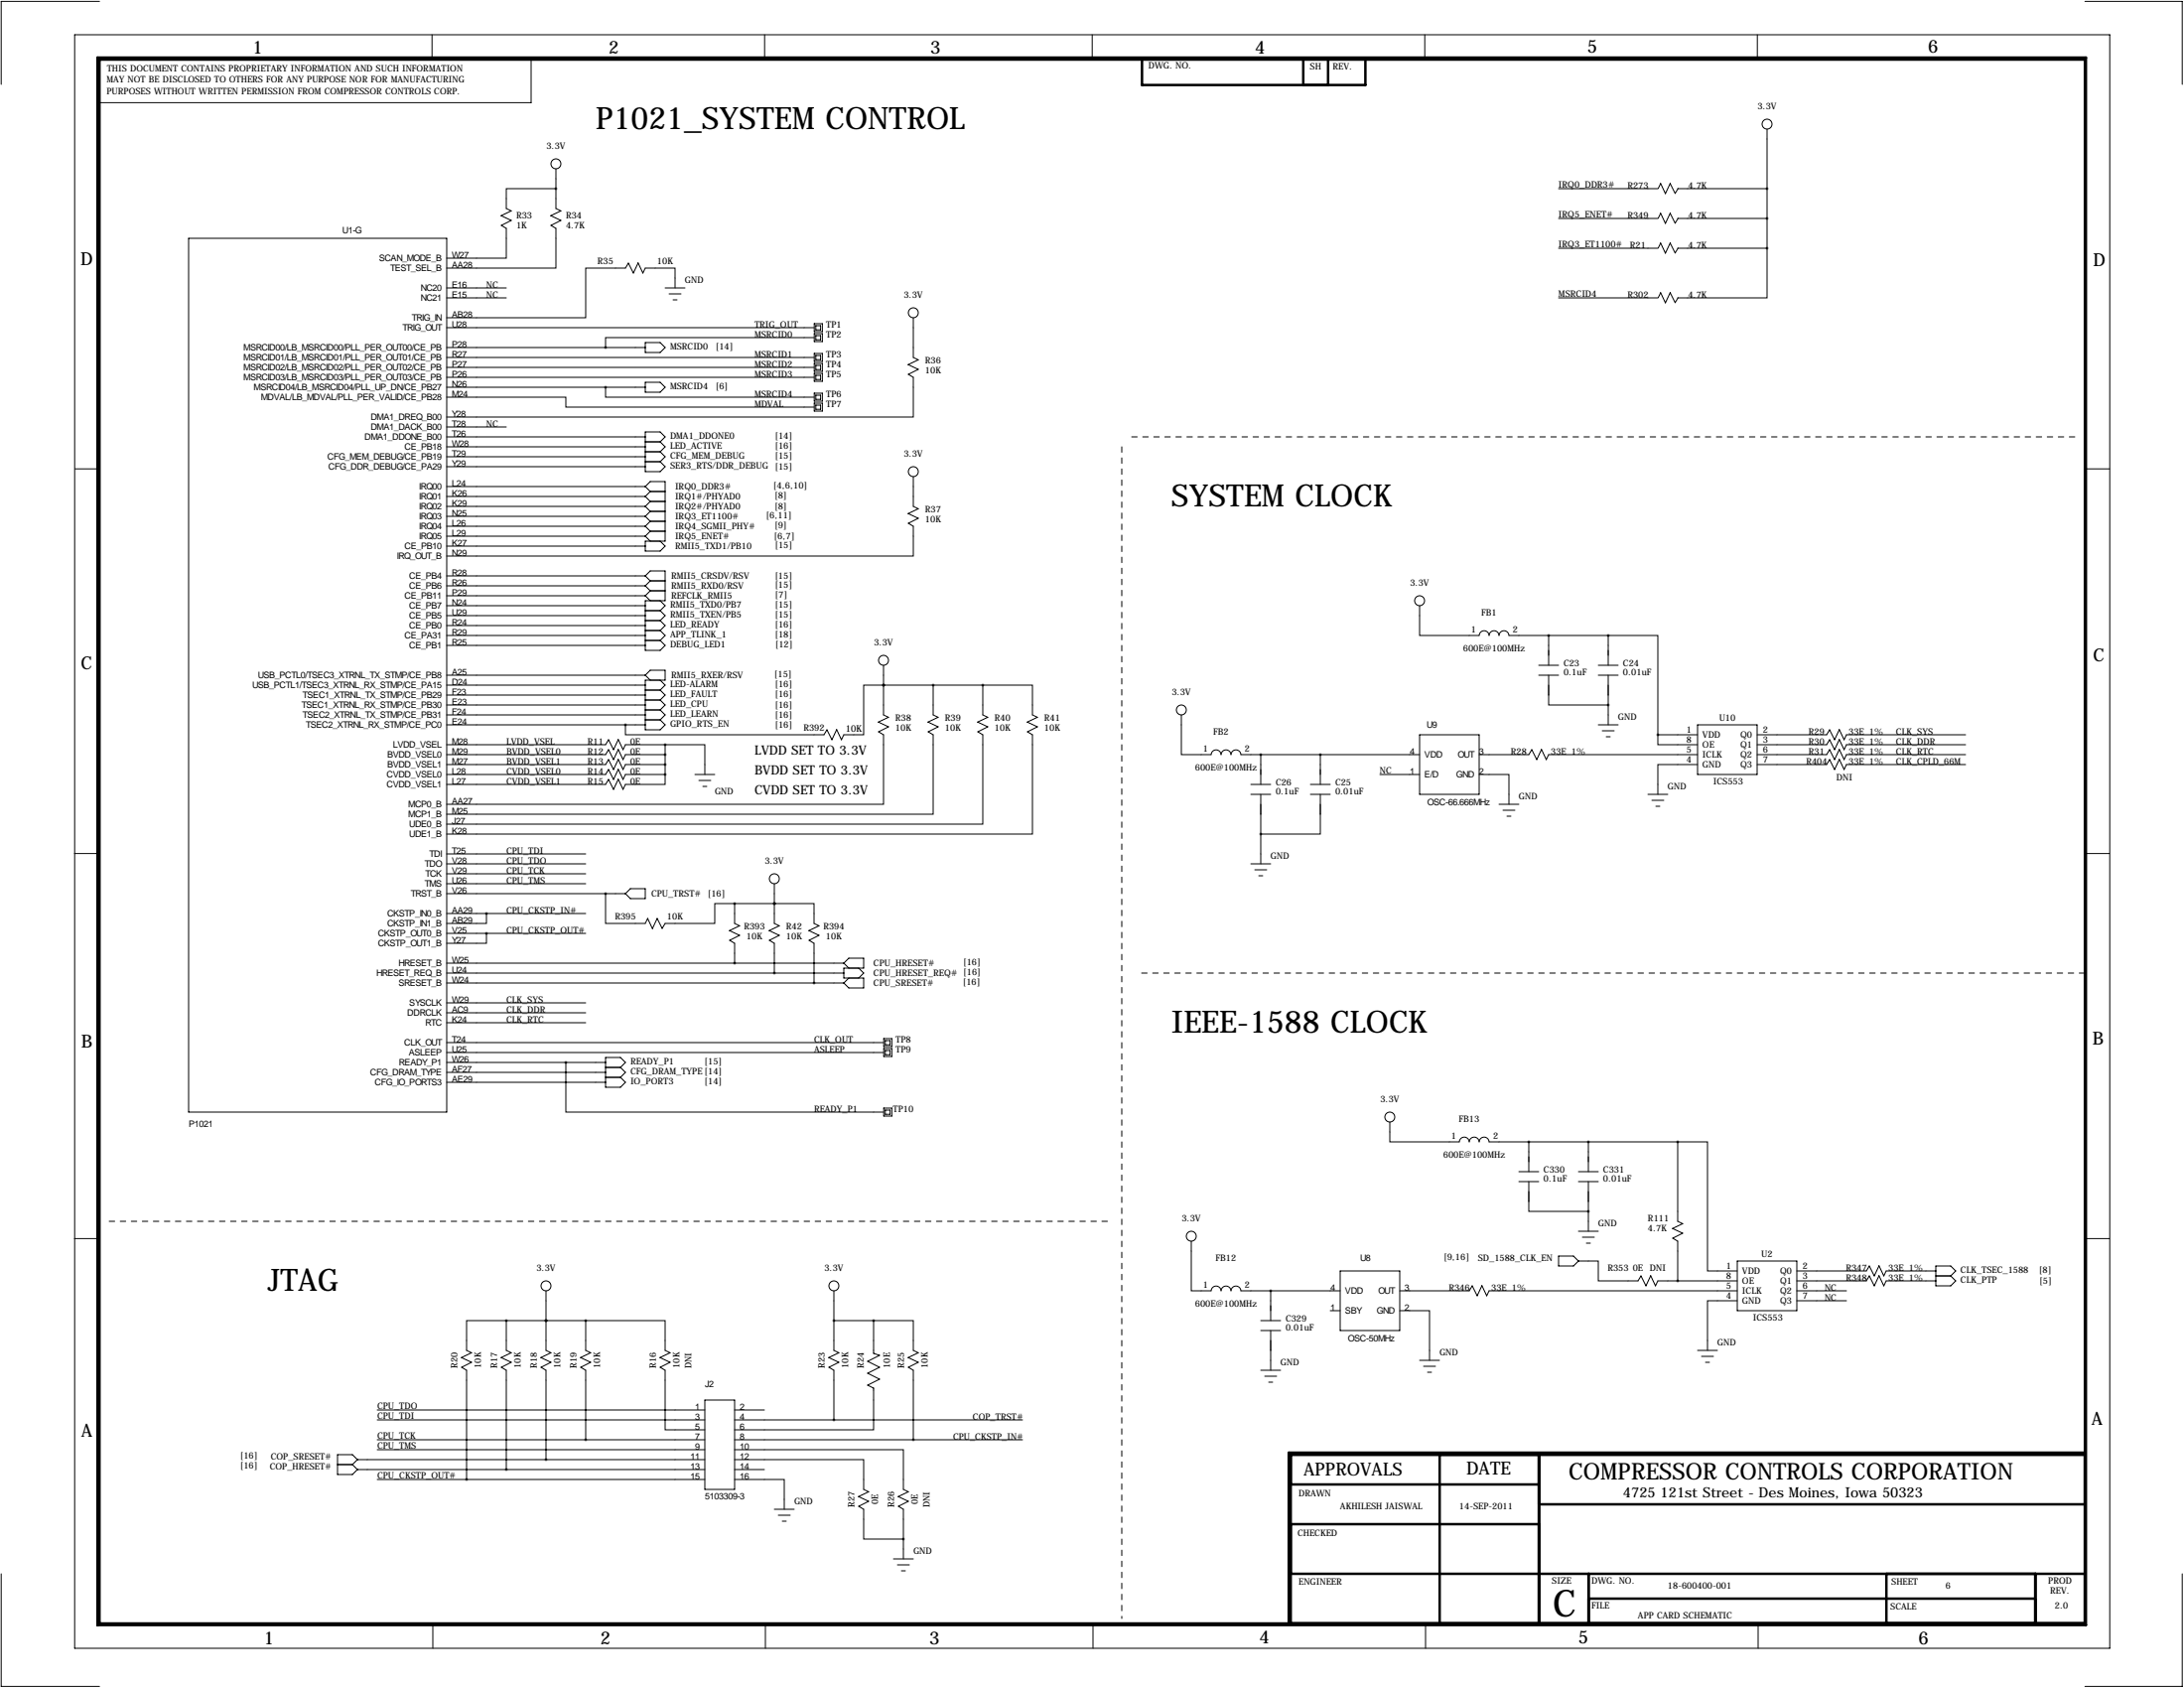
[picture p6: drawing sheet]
<svg xmlns="http://www.w3.org/2000/svg" width="559mm" height="432mm" viewBox="0 0 559 432" stroke-linecap="round" stroke-linejoin="round" font-family="sans-serif">
<g fill="none" stroke="#000" stroke-width=".25">
<path d="M19.1 8.9h520.7v412.7h-520.7zM25.5 .4h-25.2v21.2M110.5 8.9v6.3M143.1 15.2h-7.2v11.1h-110.9M195.6 8.9v6.3M279.5 8.9v6.3M364.5 8.9v6.3M449.6 8.9v6.3M533.5 .4h24.8v21.2M452.1 33v30.5M142.2 48.3h-12.7v5l1.3 .6-2.6 1.3 2.6 1.2-2.5 1.3 1.2 .7v7.6h-15.2M142.2 43.2v10.1l1.3 .6-2.6 1.3 2.6 1.2-2.5 1.3 1.2 .7v10.2h-27.9"/>
<path d="M398.8 55.9h25.4M398.8 48.3h25.4M424.3 55.8l.6-1.2 1.2 2.5 1.2-2.5 1.3 2.5 .8-1.3M424.3 48.2l.6-1.3 1.2 2.6 1.2-2.6 1.3 2.6 .8-1.3M429.3 55.9h22.8M429.3 48.3h22.8M48.3 61h66v223.5h-66zM114.3 73.7h15.2M114.3 76.2h15.2M170.2 73.7h5.1M171.2 75.2h3M172.2 76.7h1"/>
<path d="M172.7 73.7v-5.1h-7.6l-.6 1.2-1.2-2.5-1.2 2.5-1.3-2.5-.8 1.3h-10.1v12.7h-35.6M398.8 76.2h25.4M398.8 63.5h25.4M424.3 76.1l.6-1.2 1.2 2.6 1.2-2.6 1.3 2.5 .8-1.3M424.3 63.4l.6-1.2 1.2 2.6 1.2-2.6 1.3 2.5 .8-1.3M429.3 63.5h22.8M452.1 63.5v12.7h-22.8M114.3 83.8h94M114.3 88.9h50.8M114.3 91.4h94M114.3 94h94M114.3 96.5h94"/>
<path d="M114.3 99.1h50.8M154.9 99.1v2.5h53.4M165.1 87.6h3.8l1.3 1.3-1.3 1.3h-3.8zM165.1 97.8h3.8l1.3 1.3-1.3 1.2h-3.8zM208.3 86.4h-53.4v2.5M208.3 82.8v2h2.1v-2h-2.1M208.3 85.3v2.1h2.1v-2.1h-2.1M208.3 90.4v2.1h2.1v-2.1h-2.1M208.3 92.9v2.1h2.1v-2h-2.1M208.3 95.5v2h2.1v-2h-2.1M208.7 83.3v1.1h1.3v-1.1h-1.3M208.7 85.8v1.1h1.3v-1h-1.3"/>
<path d="M208.7 90.9v1.1h1.3v-1.1h-1.3M208.7 93.4v1.1h1.3v-1h-1.3M208.7 96v1.1h1.3v-1.1h-1.3M233.7 81.3v10.1l1.2 .6-2.5 1.3 2.5 1.2-2.5 1.3 1.3 .7v10.2h-119.4M19.2 119.9h6.4M114.3 101.6h30.5v2.5h63.5M114.3 114.3h50.8M114.3 109.2h15.2M114.3 116.8h50.8M114.3 111.8h50.8M114.3 119.4h50.8M165.1 115.6h3.8"/>
<path d="M165.1 118.1h3.8M165.1 113h3.8M168.9 113l1.3-1.2-1.3-1.3h-3.8v10.1h3.8l1.3-1.2-1.3-1.3M168.9 115.6l1.3 1.2-1.3 1.3M168.9 113l1.3 1.3-1.3 1.3M208.3 100.5v2.1h2.1v-2h-2.1M208.3 103.1v2.1h2.1v-2.1h-2.1M208.7 101v1.2h1.3v-1.1h-1.3M208.7 103.6v1.1h1.3v-1.1h-1.3M533.4 119.9h6.4M114.3 124.5h50.8M114.3 127h50.8"/>
<path d="M114.3 129.5h50.8M114.3 132.1h50.8M114.3 134.6h50.8M114.3 137.2h50.8M114.3 139.7h50.8M165.1 124.5l1.3-1.3h3.8v15.2h-5.1v2.6h3.8l1.3-1.3-1.3-1.3M165.1 134.6l1.3 1.3M165.1 124.5l1.3 1.2M165.1 127l1.3 1.3M165.1 129.5l1.3 1.3M165.1 132.1l1.3 1.2M165.1 137.2l1.3 1.2"/>
<path d="M166.4 125.7h3.8M166.4 128.3h3.8M166.4 125.7l-1.3 1.3M166.4 130.8h3.8M166.4 128.3l-1.3 1.2M166.4 133.3h3.8M166.4 130.8l-1.3 1.3M166.4 135.9h3.8M166.4 133.3l-1.3 1.3M166.4 135.9l-1.3 1.3M233.7 121.9v7.6l1.2 .6-2.5 1.3 2.5 1.2-2.5 1.3 1.3 .7v7.6h-119.4M114.3 147.3h50.8"/>
<path d="M114.3 149.9h50.8M114.3 152.4h50.8M114.3 154.9h50.8M114.3 157.5h50.8M165.1 147.3l1.3-1.3h3.8v7.7h-5.1v12.7h3.8l1.3-1.3-1.3-1.3M165.1 147.3l1.3 1.3M165.1 149.9l1.3 1.2M165.1 152.4l1.3 1.3M165.1 156.2h3.8M165.1 158.8h3.8M166.4 148.6h3.8M166.4 151.1h3.8"/>
<path d="M166.4 148.6l-1.3 1.3M166.4 151.1l-1.3 1.3M168.9 153.7l1.3 1.2-1.3 1.3M168.9 156.2l1.3 1.3-1.3 1.3M168.9 158.8l1.3 1.2-1.3 1.3M363.2 154.9v7.7l15.3-.1a1.27 1.27 0 0 1 1.2-1.2 1.27 1.27 0 0 1 1.3 1.3 1.27 1.27 0 0 1 1.3-1.3 1.27 1.27 0 0 1 1.2 1.3 1.27 1.27 0 0 1 1.3-1.3 1.27 1.27 0 0 1 1.3 1.3h25.4M114.3 160h50.8M114.3 162.6h50.8M114.3 165.1h50.8M114.3 172.7h50.8M114.3 175.3h50.8M114.3 177.8h50.8"/>
<path d="M165.1 172.7l1.3-1.3h3.8v2.6h-5.1v12.7h3.8l1.3-1.3-1.3-1.3M165.1 172.7l1.3 1.3M165.1 161.3h3.8M165.1 163.8h3.8M165.1 176.5h3.8M165.1 179.1h3.8M168.9 176.5l1.3 1.3-1.3 1.3M168.9 161.3l1.3 1.3-1.3 1.2M168.9 174l1.3 1.3-1.3 1.2M168.9 179.1l1.3 1.2-1.3 1.3M226.1 170.2v12.7l1.2 .6-2.6 1.2 2.6 1.2-2.5 1.3 1.3 .8v17.7h-111.8M226.1 175.3h.1"/>
<path d="M226.1 175.3h-5.1v12.7h-5.1l-.6 1.2-1.2-2.6-1.2 2.6-1.3-2.5-.8 1.3h-50.8v-2.6M226.1 175.3h25.4M238.8 175.3v7.6l1.2 .6-2.6 1.2 2.6 1.2-2.5 1.3 1.3 .8v20.3h-124.5M251.5 175.3v7.6l1.2 .6-2.6 1.2 2.6 1.2-2.5 1.3 1.3 .8v22.8h-137.2M251.5 175.3h12.7v7.6l1.2 .6-2.6 1.2 2.6 1.2-2.5 1.3 1.3 .8v25.4h-149.9M393.7 172.7h5.1M393.7 170.2h5.1M396.2 172.7v7.6h15.3M396.2 162.6v7.6M408.9 172.7h5.1M408.9 170.2h5.1M411.5 162.6h12.7v25.4"/>
<path d="M411.5 162.6v7.6M411.5 172.7v12.7M114.3 190.5h40.6l.8-1.3 1.3 2.6 1.2-2.6 1.2 2.6 .6-1.3h10.2M114.3 193h40.6l.8-1.2 1.3 2.5 1.2-2.6 1.2 2.6 .6-1.3h10.2M114.3 195.6h40.6l.8-1.3 1.3 2.5 1.2-2.5 1.2 2.5 .6-1.2h10.2M114.3 198.1h40.6l.8-1.3 1.3 2.6 1.2-2.6 1.2 2.6 .6-1.3h10.2M114.3 180.3h50.8M114.3 182.9h50.8M114.3 185.4h50.8M165.1 181.6h3.8M165.1 184.1h3.8M168.9 181.6l1.3 1.3-1.3 1.2"/>
<path d="M170.2 198.1v2.6h-10.2l-.6 1.2-1.2-2.6-1.2 2.6-1.3-2.5-.8 1.3h-40.6M170.2 190.5h10.1v7.6M170.2 190.5v7.6M177.8 198.1h5.1M178.8 199.6h3.1M302.3 182.9v10.1h7.6a1.27 1.27 0 0 1 1.3-1.2 1.27 1.27 0 0 1 1.2 1.2 1.27 1.27 0 0 1 1.3-1.2 1.27 1.27 0 0 1 1.3 1.2 1.27 1.27 0 0 1 1.2-1.2 1.27 1.27 0 0 1 1.3 1.2h45.7M322.6 193v7.7M337.8 193v7.7M353.1 198.1h10.1M363.2 188h15.3v15.2h-15.3zM378.5 198.1h7.6v7.6M378.5 193h12.7l.7-1.2 1.3 2.5 1.2-2.6 1.2 2.6 .6-1.3h38.1"/>
<path d="M408.9 185.4h5.1M410 186.9h3M411 188.5h1M424.2 188v2.5h10.1M424.2 188h10.1M434.3 195.6h-10.1v7.6M434.3 185.4h15.3v12.7h-15.3zM449.6 190.5h17.8l.7-1.3 1.3 2.6 1.2-2.6 1.2 2.6 .6-1.3h30.5M449.6 193h17.8l.7-1.2 1.3 2.5 1.2-2.6 1.2 2.6 .6-1.3h30.5M449.6 195.6h17.8l.7-1.3 1.3 2.5 1.2-2.5 1.2 2.5 .6-1.2h30.5M449.6 188h17.8l.7-1.3 1.3 2.5 1.2-2.6 1.2 2.6 .6-1.2h30.5M19 218.3h6.5"/>
<path d="M114.3 218.4h35.6M179.8 201.2h1M320 200.7h5.1M320 203.2h5.1M322.6 203.2v17.8M335.3 200.7h5.1M335.3 203.2h5.1M337.8 203.2v10.2h-15.2M383.5 205.7h5.1M384.6 207.3h3M385.6 208.8h1M421.6 203.2h5.1"/>
<path d="M422.7 204.7h3M423.7 206.2h1M533.3 218.3h6.4M114.3 233.7h35.6M114.3 238.8h35.6M114.3 223.5h35.6M114.3 221h35.6M114.3 226.1h35.6M114.3 228.6h45.7M124.5 233.7v2.5h-10.2M124.5 238.8v2.5h-10.2M154.9 228.6v7.6h10.2l.6-1.3 1.2 2.6 1.2-2.6 1.3 2.6 .8-1.3h12.7v-5.1h5.1"/>
<path d="M160 228.6l1.3-1.3h3.8v2.6h-3.8zM188 231.1v5.1l1.2 .6-2.6 1.2 2.6 1.3-2.5 1.2 1.3 .8v5.1M188 231.1h10.1M198.1 231.1h.1M198.1 231.1h10.2v5.1l1.2 .6-2.5 1.2 2.5 1.3-2.5 1.2 1.3 .8v10.2M198.1 226.1v10.1l1.3 .6-2.6 1.2 2.6 1.3-2.6 1.2 1.3 .8v7.6M320 221h5.1M321.1 222.5h3M322.1 224h1M114.3 246.4h101.6M114.3 248.9h101.6M114.3 251.5h101.6"/>
<path d="M114.3 259.1h35.6M114.3 256.5h35.6M215.9 246.4l1.3-1.3h3.8v2.5h-5.1v2.6h5.1v2.5h-3.8l-1.3-1.2M215.9 246.4l1.3 1.2M217.2 250.2l-1.3 1.3M219.7 247.6l1.3 1.3-1.3 1.3M114.3 271.8h40.6M114.3 266.7h111.8M114.3 261.6h35.6M114.3 269.2h111.8M114.3 276.9h40.6M114.3 274.3h40.6"/>
<path d="M144.8 271.8v12.7h81.3M154.9 273h3.8M154.9 275.6h3.8M158.7 273l1.3-1.2-1.3-1.3h-3.8v7.6h3.8l1.3-1.2-1.3-1.3M158.7 273l1.3 1.3-1.3 1.3M226.1 265.6v2.1h2.1v-2h-2.1M226.1 268.2v2.1h2.1v-2.1h-2.1M226.5 266.1v1.2h1.2v-1.1h-1.2M226.5 268.7v1.1h1.2v-1.1h-1.2M226.1 283.4v2.1h2.1v-2h-2.1M226.5 283.9v1.1h1.2v-1h-1.2M355.6 287v5.1h17.8a1.27 1.27 0 0 1 1.3-1.2 1.27 1.27 0 0 1 1.2 1.2 1.27 1.27 0 0 1 1.3-1.2 1.27 1.27 0 0 1 1.3 1.2 1.27 1.27 0 0 1 1.2-1.2 1.27 1.27 0 0 1 1.3 1.2h48.3"/>
<path d="M388.6 299.7h5.1M391.2 292.1v7.6M403.9 299.7h5M406.4 292.1v7.6M429.3 292.1h7.6v33h7.6M429.3 292.1v20.3l1.2 .6-2.6 1.2 2.6 1.3-2.5 1.2 1.3 .8v10.2M19 316.8h6.5M304.8 317.5v12.7h5.1a1.27 1.27 0 0 1 1.3-1.2 1.27 1.27 0 0 1 1.2 1.2 1.27 1.27 0 0 1 1.3-1.2 1.27 1.27 0 0 1 1.3 1.2 1.27 1.27 0 0 1 1.2-1.2 1.27 1.27 0 0 1 1.3 1.2h25.4M388.6 302.3h5.1M391.2 302.3v7.6h15.2M403.9 302.3h5M403.9 315h5"/>
<path d="M404.9 316.5h3M405.9 318h1M406.4 302.3v12.7M533.3 316.8h6.4M129.5 337.8h-10.1v7.6l1.2 .6-2.5 1.3 2.5 1.2-2.5 1.3 1.3 .7v28M129.5 337.8v7.6l1.3 .6-2.6 1.3 2.6 1.2-2.5 1.3 1.2 .7v25.4M129.5 337.8h20.4M139.7 337.8h.1M139.7 330.2v15.2l1.3 .6-2.6 1.3 2.6 1.2-2.6 1.3 1.3 .7v22.9M149.9 337.8h20.3v7.6l1.2 .6-2.5 1.3 2.5 1.2-2.5 1.3 1.3 .7v15.3h10.1M149.9 337.8v7.6l1.2 .6-2.6 1.3 2.6 1.2-2.5 1.3 1.3 .7v17.8M213.4 330.2v15.2l1.2 .6-2.6 1.3 2.6 1.2-2.5 1.3 1.3 .7v12.7"/>
<path d="M213.4 337.8h10.1M223.5 337.8v8.4l1.5 .5-3 1.5 3 1.6-3 1.5 3 1.5-3 1.5 1.5 .8v10.7h-35.5M223.5 337.8h10.2v7.6l1.2 .6-2.5 1.3 2.5 1.2-2.5 1.3 1.3 .7v17.8M322.6 337.8h5.1M325.1 330.2v7.6M340.4 335.3h2.5M342.9 325.1h15.2v15.3h-15.2zM358.1 335.3h7.7v12.7M358.1 330.2h17.8l.8-1.3 1.3 2.6 1.2-2.6 1.2 2.6 .6-1.3h63.5M398.8 321.3h3.8l1.3 1.3-1.3 1.2h-3.8zM403.9 322.6h5v5.1h10.2l.8-1.3 1.2 2.5 1.3-2.6 1.2 2.6 .6-1.2h20.3M444.5 332.7h-7.6v12.7"/>
<path d="M444.5 322.6h15.2v12.7h-15.2zM459.7 325.1h17.8l.8-1.3 1.3 2.6 1.2-2.6 1.2 2.6 .6-1.3h12.7M459.7 327.7h17.8l.8-1.3 1.3 2.5 1.2-2.6 1.2 2.6 .6-1.2h12.7M459.7 332.7h12.7M459.7 330.2h12.7M495.3 323.8h3.8l1.3 1.3-1.3 1.3 1.3 1.3-1.3 1.2h-3.8zM495.3 326.4h3.8M180.3 358.1h7.7v22.9h-7.7zM322.6 340.4h5.1M322.6 350.5h5.1M323.6 352h3M324.6 353.6h1"/>
<path d="M325.1 340.4v10.1M363.2 348h5.1M364.2 349.5h3.1M365.3 351h1M434.3 345.4h5.1M435.4 347h3M436.4 348.5h1M86.4 374.6h3.8M90.2 374.6l1.2 1.3M91.4 373.4h88.9M91.4 375.9h88.9M91.4 373.4l-1.2-1.3h-3.8v5.1h3.8l1.2-1.3"/>
<path d="M91.4 373.4l-1.2 1.2M96.5 360.7h83.8M96.5 363.2h83.8M96.5 368.3h83.8M96.5 370.8h83.8M96.5 378.5h83.8M188 370.8h43.1v10.2l1.3 .6-2.6 1.2 2.6 1.2-2.5 1.3 1.2 .8v12.7M188 373.4h33v7.6l1.2 .6-2.5 1.2 2.5 1.2-2.5 1.3 1.3 .8v7.6h10.1M188 378.5h12.7v7.6M188 360.7h7.6M188 363.2h73.6M188 368.3h73.6"/>
<path d="M188 375.9h7.6M198.1 386.1h5.1M199.1 387.6h3.1M200.2 389.1h1M228.6 398.8h5.1M.3 402.6v28.8h25.2M110.7 415.3v6.3M195.8 415.3v6.3M229.6 400.3h3.1M230.6 401.8h1M279.7 415.3v6.3M364.7 415.3v6.3"/>
<path d="M449.8 415.3v6.3M558.3 402.6v28.8h-24.8"/>
<circle cx="452.1" cy="31.7" r="1.27"/>
<circle cx="142.2" cy="41.9" r="1.27"/>
<circle cx="233.7" cy="80" r="1.27"/>
<circle cx="233.7" cy="120.6" r="1.27"/>
<circle cx="363.2" cy="153.7" r="1.27"/>
<circle cx="226.1" cy="168.9" r="1.27"/>
<circle cx="302.3" cy="181.6" r="1.27"/>
<circle cx="198.1" cy="224.8" r="1.27"/>
<circle cx="355.6" cy="285.7" r="1.27"/>
<circle cx="304.8" cy="316.2" r="1.27"/>
<circle cx="139.7" cy="328.9" r="1.27"/>
<circle cx="213.4" cy="328.9" r="1.27"/>
</g>
<g fill="none" stroke="#000" stroke-width=".63">
<path d="M24.9 14.7h508.8v401h-508.8zM25.5 15.2h508v400.1h-508zM292.2 15h57.2v6.7h-57.2zM333.5 21.7v-6.7h6.3v6.7M330.3 379.7h63.5M368.4 372.1v43.2M393.8 372.1v43.2M533.5 372.1h-203.2v43.2M533.5 371.6h-203.8v43.7M330.3 389.9h63.5M393.8 384.8h139.7M330.3 402.6h203.2"/>
<path d="M406.5 402.6v12.7M406.5 408.9h114.3M482.7 402.6v12.7M520.8 402.6v12.7"/>
</g>
<path d="M287 114.3v299.7M289.6 111.8h241.3M292.1 248.9h241.3M27.9 312.4h256.6" fill="none" stroke="#000" stroke-width=".25" stroke-dasharray="1.4 1.4"/>
<path d="M149.8 368.3a.05 .05 0 0 0 .1 0 .05 .05 0 0 0-.1 0zM129.5 375.9a.05 .05 0 0 0 .1 0 .05 .05 0 0 0-.1 0zM149.8 337.8a.05 .05 0 0 0 .1 0 .05 .05 0 0 0-.1 0zM129.5 337.8a.05 .05 0 0 0 .1 0 .05 .05 0 0 0-.1 0zM213.3 363.2a.05 .05 0 0 0 .1 0 .05 .05 0 0 0-.1 0zM231.1 393.7a.05 .05 0 0 0 .1 0 .05 .05 0 0 0-.1 0zM213.3 337.8a.05 .05 0 0 0 .1 0 .05 .05 0 0 0-.1 0zM396.2 162.6a.05 .05 0 0 0 .1 0 .05 .05 0 0 0-.1 0zM142.2 48.3a.05 .05 0 0 0 .1 0 .05 .05 0 0 0-.1 0zM124.4 233.7a.05 .05 0 0 0 .1 0 .05 .05 0 0 0-.1 0zM124.4 238.8a.05 .05 0 0 0 .1 0 .05 .05 0 0 0-.1 0zM154.9 88.9a.05 .05 0 0 0 .1 0 .05 .05 0 0 0-.1 0zM154.9 99.1a.05 .05 0 0 0 .1 0 .05 .05 0 0 0-.1 0zM251.4 175.3a.05 .05 0 0 0 .1 0 .05 .05 0 0 0-.1 0zM238.7 175.3a.05 .05 0 0 0 .1 0 .05 .05 0 0 0-.1 0zM226 175.3a.05 .05 0 0 0 .1 0 .05 .05 0 0 0-.1 0zM391.1 292.1a.05 .05 0 0 0 .1 0 .05 .05 0 0 0-.1 0zM187.9 246.4a.05 .05 0 0 0 .1 0 .05 .05 0 0 0-.1 0zM154.9 228.6a.05 .05 0 0 0 .1 0 .05 .05 0 0 0-.1 0zM187.9 231.1a.05 .05 0 0 0 .1 0 .05 .05 0 0 0-.1 0zM429.2 292.1a.05 .05 0 0 0 .1 0 .05 .05 0 0 0-.1 0zM429.2 327.7a.05 .05 0 0 0 .1 0 .05 .05 0 0 0-.1 0zM226 175.3a.05 .05 0 0 0 .1 0 .05 .05 0 0 0-.1 0z" fill="#000" stroke="#000" stroke-width=".63"/>
<text font-size="9.6" x="397.3" y="413.5">C</text>
<g font-size="7.9">
<text x="152.4" y="33">P1021_SYSTEM CONTROL</text>
<text x="299.7" y="129.5">SYSTEM CLOCK</text>
<text x="299.7" y="264.2">IEEE-1588 CLOCK</text>
<text x="68.6" y="330.2">JTAG</text>
</g>
<text font-size="5.9" x="401.4" y="378.6">COMPRESSOR CONTROLS CORPORATION</text>
<g font-size="4.6">
<text x="64.6" y="13.7">1</text>
<text x="155.8" y="13.7">2</text>
<text x="238" y="13.7">3</text>
<text x="321.1" y="13.7">4</text>
<text x="406.1" y="13.5">5</text>
<text x="493.3" y="13.5">6</text>
<text x="20.6" y="67.9">D</text>
<text x="535.6" y="68.1">D</text>
<text x="20.7" y="171.1">C</text>
<text x="535.5" y="169.2">C</text>
<text x="20.8" y="268.1">B</text>
<text x="535.4" y="267.2">B</text>
<text x="535.2" y="364.5">A</text>
<text x="20.8" y="367.5">A</text>
<text x="333.6" y="377.4">APPROVALS</text>
<text x="375.2" y="377.2">DATE</text>
<text x="67.5" y="420.6">1</text>
<text x="153.6" y="420.6">2</text>
<text x="237.8" y="420.6">3</text>
<text x="322.2" y="420.5">4</text>
<text x="403.9" y="420.4">5</text>
<text x="490.9" y="420.6">6</text>
</g>
<text font-size="3.6" x="415.3" y="383">4725 121st Street - Des Moines, Iowa 50323</text>
<g font-size="3.3">
<text x="193" y="193">LVDD SET TO 3.3V</text>
<text x="193" y="198.1">BVDD SET TO 3.3V</text>
<text x="193" y="203.2">CVDD SET TO 3.3V</text>
</g>
<text font-size="2.4" x="216.3" y="187.1">10K</text>
<g font-size="2.3">
<text x="293.8" y="17.6">DWG. NO.</text>
<text x="335.2" y="17.7">SH</text>
<text x="341" y="17.7">REV.</text>
<text x="27.3" y="21.1">MAY NOT BE DISCLOSED TO OTHERS FOR ANY PURPOSE NOR FOR MANUFACTURING</text>
<text x="27.4" y="18.3">THIS DOCUMENT CONTAINS PROPRIETARY INFORMATION AND SUCH INFORMATION</text>
<text x="27.3" y="24.2">PURPOSES WITHOUT WRITTEN PERMISSION FROM COMPRESSOR CONTROLS CORP.</text>
<text x="449.7" y="27.9">3.3V</text>
<text x="139.8" y="38.1">3.3V</text>
<text x="398.8" y="48">IRQ0_DDR3#</text>
<text x="416.4" y="48.3">R273</text>
<text x="431.9" y="48.3">4.7K</text>
<text x="87.6" y="59.7">U1-G</text>
<text x="132.1" y="55.9">R33</text>
<text x="132.1" y="58.4">1K</text>
<text x="144.8" y="55.9">R34</text>
<text x="144.8" y="58.4">4.7K</text>
<text x="398.8" y="55.6">IRQ5_ENET#</text>
<text x="416.4" y="55.9">R349</text>
<text x="431.9" y="55.9">4.7K</text>
<text x="398.8" y="63.2">IRQ3_ET1100#</text>
<text x="417.1" y="63.5">R21</text>
<text x="431.9" y="63.5">4.7K</text>
<text x="97" y="66.8">SCAN_MODE_B</text>
<text x="99.9" y="69.3">TEST_SEL_B</text>
<text x="115.6" y="66">W27</text>
<text x="115.6" y="68.6">AA28</text>
<text x="152.9" y="67.7">R35</text>
<text x="168.1" y="67.7">10K</text>
<text x="107.6" y="74.4">NC20</text>
<text x="107.6" y="77">NC21</text>
<text x="115.6" y="73.7">E16</text>
<text x="115.6" y="76.2">E15</text>
<text x="124.5" y="73.7">NC</text>
<text x="124.5" y="76.2">NC</text>
<text x="175.3" y="72.4">GND</text>
<text x="231.2" y="76.2">3.3V</text>
<text x="398.8" y="75.9">MSRCID4</text>
<text x="416.4" y="76.2">R302</text>
<text x="431.9" y="76.2">4.7K</text>
<text x="105.4" y="82">TRIG_IN</text>
<text x="115.6" y="81.3">AB28</text>
<text x="115.6" y="83.8">U28</text>
<text x="193" y="83.8">TRIG_OUT</text>
<text x="211.4" y="83.8">TP1</text>
<text x="62.3" y="89.7">MSRCID00/LB_MSRCID00/PLL_PER_OUT00/CE_PB</text>
<text x="103" y="84.6">TRIG_OUT</text>
<text x="115.6" y="88.9">P28</text>
<text x="171.4" y="89.5">MSRCID0</text>
<text x="183.1" y="89.3">[14]</text>
<text x="193" y="86.4">MSRCID0</text>
<text x="211.4" y="86.4">TP2</text>
<text x="62.3" y="92.2">MSRCID01/LB_MSRCID01/PLL_PER_OUT01/CE_PB</text>
<text x="62.3" y="94.7">MSRCID02/LB_MSRCID02/PLL_PER_OUT02/CE_PB</text>
<text x="115.6" y="91.4">R27</text>
<text x="115.6" y="94">P27</text>
<text x="193" y="91.4">MSRCID1</text>
<text x="193" y="94">MSRCID2</text>
<text x="211.4" y="91.4">TP3</text>
<text x="211.4" y="94">TP4</text>
<text x="236.7" y="93.1">R36</text>
<text x="236.7" y="95.6">10K</text>
<text x="62.3" y="97.3">MSRCID03/LB_MSRCID03/PLL_PER_OUT03/CE_PB</text>
<text x="64.9" y="99.8">MSRCID04/LB_MSRCID04/PLL_UP_DN/CE_PB27</text>
<text x="115.6" y="96.5">P26</text>
<text x="115.6" y="99.1">N26</text>
<text x="115.6" y="101.6">M24</text>
<text x="171.4" y="99.6">MSRCID4</text>
<text x="183.1" y="99.5">[6]</text>
<text x="193" y="96.5">MSRCID3</text>
<text x="193" y="101.6">MSRCID4</text>
<text x="211.4" y="96.5">TP5</text>
<text x="211.4" y="101.6">TP6</text>
<text x="66.8" y="102.4">MDVAL/LB_MDVAL/PLL_PER_VALID/CE_PB28</text>
<text x="94.8" y="107.4">DMA1_DREQ_B00</text>
<text x="115.6" y="106.7">Y28</text>
<text x="193" y="104.1">MDVAL</text>
<text x="211.4" y="104.1">TP7</text>
<text x="93.3" y="112.5">DMA1_DDONE_B00</text>
<text x="94.8" y="110">DMA1_DACK_B00</text>
<text x="115.6" y="109.2">T28</text>
<text x="115.6" y="111.8">T26</text>
<text x="124.5" y="109.2">NC</text>
<text x="171.4" y="112.3">DMA1_DDONE0</text>
<text x="198.2" y="112.3">[14]</text>
<text x="83.8" y="117.6">CFG_MEM_DEBUG/CE_PB19</text>
<text x="103.5" y="115.1">CE_PB18</text>
<text x="115.6" y="114.3">W28</text>
<text x="115.6" y="116.8">T29</text>
<text x="115.6" y="119.4">Y29</text>
<text x="171.4" y="117.4">CFG_MEM_DEBUG</text>
<text x="171.4" y="119.9">SER3_RTS/DDR_DEBUG [15]</text>
<text x="171.4" y="114.9">LED_ACTIVE</text>
<text x="198.2" y="117.3">[15]</text>
<text x="198.2" y="114.8">[16]</text>
<text x="231.2" y="116.8">3.3V</text>
<text x="84" y="120.1">CFG_DDR_DEBUG/CE_PA29</text>
<text x="107.2" y="125.2">IRQ00</text>
<text x="115.6" y="124.5">L24</text>
<text x="172.7" y="125.3">IRQ0_DDR3#</text>
<text x="197.9" y="125">[4,6,10]</text>
<text x="107.2" y="127.8">IRQ01</text>
<text x="107.2" y="130.3">IRQ02</text>
<text x="115.6" y="127">K26</text>
<text x="115.6" y="129.5">K29</text>
<text x="172.7" y="127.8">IRQ1#/PHYAD0</text>
<text x="172.7" y="130.3">IRQ2#/PHYAD0</text>
<text x="198.2" y="127.5">[8]</text>
<text x="198.2" y="130.2">[8]</text>
<text x="236.7" y="131.2">R37</text>
<text x="107.2" y="132.8">IRQ03</text>
<text x="107.2" y="135.4">IRQ04</text>
<text x="107.2" y="137.9">IRQ05</text>
<text x="115.6" y="132.1">N25</text>
<text x="115.6" y="134.6">L26</text>
<text x="115.6" y="137.2">L29</text>
<text x="172.7" y="132.9">IRQ3_ET1100#</text>
<text x="172.7" y="135.4">IRQ4_SGMII_PHY#</text>
<text x="172.7" y="138">IRQ5_ENET#</text>
<text x="196" y="132.7">[6,11]</text>
<text x="198" y="137.8">[6,7]</text>
<text x="198.2" y="135.2">[9]</text>
<text x="236.7" y="133.7">10K</text>
<text x="101.6" y="143">IRQ_OUT_B</text>
<text x="103.5" y="140.5">CE_PB10</text>
<text x="115.6" y="139.7">K27</text>
<text x="115.6" y="142.2">N29</text>
<text x="172.7" y="140.5">RMII5_TXD1/PB10</text>
<text x="198.2" y="140.3">[15]</text>
<text x="104.7" y="148.1">CE_PB4</text>
<text x="115.6" y="147.3">R28</text>
<text x="115.6" y="149.9">R26</text>
<text x="171.7" y="148.1">RMII5_CRSDV/RSV</text>
<text x="198.2" y="148">[15]</text>
<text x="360.8" y="149.9">3.3V</text>
<text x="103.5" y="153.2">CE_PB11</text>
<text x="104.7" y="150.6">CE_PB6</text>
<text x="104.7" y="155.7">CE_PB7</text>
<text x="115.6" y="152.4">P29</text>
<text x="115.6" y="154.9">N24</text>
<text x="171.4" y="155.5">RMII5_TXD0/PB7</text>
<text x="171.7" y="150.7">RMII5_RXD0/RSV</text>
<text x="171.7" y="153.2">REFCLK_RMII5</text>
<text x="198.2" y="150.4">[15]</text>
<text x="198.2" y="155.5">[15]</text>
<text x="198.3" y="152.9">[7]</text>
<text x="104.7" y="158.2">CE_PB5</text>
<text x="104.7" y="160.8">CE_PB0</text>
<text x="115.6" y="157.5">U29</text>
<text x="115.6" y="160">R24</text>
<text x="171.4" y="158">RMII5_TXEN/PB5</text>
<text x="171.4" y="160.6">LED_READY</text>
<text x="198.2" y="158">[15]</text>
<text x="198.2" y="160.5">[16]</text>
<text x="376.4" y="161.8">1</text>
<text x="379" y="157.5">FB1</text>
<text x="387.1" y="161.8">2</text>
<text x="103.5" y="163.3">CE_PA31</text>
<text x="104.7" y="165.9">CE_PB1</text>
<text x="115.6" y="162.6">R29</text>
<text x="115.6" y="165.1">R25</text>
<text x="171.4" y="163.1">APP_TLINK_1</text>
<text x="171.4" y="165.7">DEBUG_LED1</text>
<text x="198.2" y="163">[18]</text>
<text x="198.3" y="165.5">[12]</text>
<text x="223.6" y="165.1">3.3V</text>
<text x="374.4" y="166.7">600E@100MHz</text>
<text x="66" y="173.5">USB_PCTL0/TSEC3_XTRNL_TX_STMP/CE_PB8</text>
<text x="115.6" y="172.7">A25</text>
<text x="171.7" y="173.5">RMII5_RXER/RSV</text>
<text x="198.1" y="173.3">[15]</text>
<text x="400" y="170.4">C23</text>
<text x="400" y="172.8">0.1uF</text>
<text x="415.3" y="170.4">C24</text>
<text x="415.3" y="172.8">0.01uF</text>
<text x="64.5" y="176">USB_PCTL1/TSEC3_XTRNL_RX_STMP/CE_PA15</text>
<text x="77.5" y="178.6">TSEC1_XTRNL_TX_STMP/CE_PB29</text>
<text x="115.6" y="175.3">D24</text>
<text x="115.6" y="177.8">F23</text>
<text x="171.4" y="175.8">LED-ALARM</text>
<text x="171.4" y="178.4">LED_FAULT</text>
<text x="198.2" y="175.9">[16]</text>
<text x="198.2" y="178.3">[16]</text>
<text x="299.8" y="177.8">3.3V</text>
<text x="77.2" y="181.1">TSEC1_XTRNL_RX_STMP/CE_PB30</text>
<text x="77.5" y="183.6">TSEC2_XTRNL_TX_STMP/CE_PB31</text>
<text x="115.6" y="180.3">E23</text>
<text x="115.6" y="182.9">F24</text>
<text x="115.6" y="185.4">E24</text>
<text x="171.4" y="180.9">LED_CPU</text>
<text x="171.4" y="183.4">LED_LEARN</text>
<text x="171.4" y="186">GPIO_RTS_EN</text>
<text x="198.2" y="181">[16]</text>
<text x="198.2" y="183.6">[16]</text>
<text x="229.1" y="184.5">R38</text>
<text x="241.8" y="184.5">R39</text>
<text x="254.5" y="184.5">R40</text>
<text x="267.2" y="184.5">R41</text>
<text x="414" y="184.1">GND</text>
<text x="439.9" y="184.4">U10</text>
<text x="78.2" y="186.2">TSEC2_XTRNL_RX_STMP/CE_PC0</text>
<text x="100.5" y="191.3">LVDD_VSEL</text>
<text x="115.6" y="190.5">M28</text>
<text x="129.5" y="190.5">LVDD_VSEL</text>
<text x="150.4" y="190.5">R11</text>
<text x="161.2" y="190.5">0E</text>
<text x="198.2" y="186.1">[16]</text>
<text x="205.6" y="187">R392</text>
<text x="229.1" y="187">10K</text>
<text x="241.8" y="187">10K</text>
<text x="254.5" y="187">10K</text>
<text x="267.2" y="187">10K</text>
<text x="310.4" y="188">FB2</text>
<text x="365" y="186.2">U9</text>
<text x="431.5" y="187.5">1</text>
<text x="431.5" y="190">8</text>
<text x="435.6" y="188.8">VDD</text>
<text x="435.6" y="191.3">OE</text>
<text x="445.3" y="188.8">Q0</text>
<text x="445.3" y="191.3">Q1</text>
<text x="451.1" y="187.5">2</text>
<text x="451.1" y="190">3</text>
<text x="462.8" y="188">R29</text>
<text x="462.8" y="190.5">R30</text>
<text x="473" y="188">33E 1%</text>
<text x="473" y="190.5">33E 1%</text>
<text x="485.1" y="190.5">CLK_DDR</text>
<text x="485.1" y="188">CLK_SYS</text>
<text x="99.1" y="193.8">BVDD_VSEL0</text>
<text x="99.1" y="196.3">BVDD_VSEL1</text>
<text x="115.6" y="193">M29</text>
<text x="115.6" y="195.6">M27</text>
<text x="129.5" y="193">BVDD_VSEL0</text>
<text x="129.5" y="195.6">BVDD_VSEL1</text>
<text x="150.4" y="193">R12</text>
<text x="150.4" y="195.6">R13</text>
<text x="161.2" y="193">0E</text>
<text x="161.2" y="195.6">0E</text>
<text x="305.8" y="197.2">600E@100MHz</text>
<text x="307.8" y="192.3">1</text>
<text x="318.5" y="192.3">2</text>
<text x="353.1" y="197.9">NC</text>
<text x="360.8" y="193">4</text>
<text x="364.5" y="193.8">VDD</text>
<text x="373" y="193.8">OUT</text>
<text x="378.5" y="193">3</text>
<text x="386.6" y="193">R28</text>
<text x="396.8" y="193">33E 1%</text>
<text x="431.5" y="195.1">4</text>
<text x="431.5" y="192.5">5</text>
<text x="435.6" y="196.4">GND</text>
<text x="435.6" y="193.8">ICLK</text>
<text x="445.3" y="196.4">Q3</text>
<text x="445.3" y="193.8">Q2</text>
<text x="451.1" y="195.1">7</text>
<text x="451.1" y="192.5">6</text>
<text x="462.1" y="195.6">R404</text>
<text x="462.8" y="193">R31</text>
<text x="473" y="193">33E 1%</text>
<text x="473" y="195.6">33E 1%</text>
<text x="485.1" y="195.6">CLK_CPLD_66M</text>
<text x="485.1" y="193">CLK_RTC</text>
<text x="98.9" y="198.9">CVDD_VSEL0</text>
<text x="98.9" y="201.4">CVDD_VSEL1</text>
<text x="115.6" y="198.1">L28</text>
<text x="115.6" y="200.7">L27</text>
<text x="129.5" y="198.1">CVDD_VSEL0</text>
<text x="129.5" y="200.7">CVDD_VSEL1</text>
<text x="150.4" y="198.1">R14</text>
<text x="150.4" y="200.7">R15</text>
<text x="161.2" y="198.1">0E</text>
<text x="161.2" y="200.7">0E</text>
<text x="182.9" y="203.2">GND</text>
<text x="326.4" y="200.9">C26</text>
<text x="326.4" y="203.3">0.1uF</text>
<text x="341.6" y="200.9">C25</text>
<text x="341.6" y="203.3">0.01uF</text>
<text x="360.8" y="198.1">1</text>
<text x="364.5" y="198.9">E/D</text>
<text x="372.6" y="198.9">GND</text>
<text x="378.5" y="198.1">2</text>
<text x="426.7" y="201.9">GND</text>
<text x="438.4" y="200.7">ICS553</text>
<text x="469.9" y="199.7">DNI</text>
<text x="104.5" y="206.5">MCP0_B</text>
<text x="104.5" y="209">MCP1_B</text>
<text x="115.6" y="205.7">AA27</text>
<text x="115.6" y="208.3">M25</text>
<text x="365.3" y="206">OSC-66.666MHz</text>
<text x="388.6" y="204.5">GND</text>
<text x="104.7" y="211.6">UDE0_B</text>
<text x="104.7" y="214.1">UDE1_B</text>
<text x="115.6" y="210.8">J27</text>
<text x="115.6" y="213.4">K28</text>
<text x="108.7" y="221.7">TDO</text>
<text x="109.9" y="219.2">TDI</text>
<text x="115.6" y="218.4">T25</text>
<text x="115.6" y="221">V28</text>
<text x="129.5" y="218.4">CPU_TDI</text>
<text x="129.5" y="221">CPU_TDO</text>
<text x="195.7" y="221">3.3V</text>
<text x="325.1" y="219.7">GND</text>
<text x="108.7" y="226.8">TMS</text>
<text x="108.8" y="224.3">TCK</text>
<text x="115.6" y="223.5">V29</text>
<text x="115.6" y="226.1">U26</text>
<text x="129.5" y="223.5">CPU_TCK</text>
<text x="129.5" y="226.1">CPU_TMS</text>
<text x="105.1" y="229.4">TRST_B</text>
<text x="115.6" y="233.7">AA29</text>
<text x="115.6" y="228.6">V26</text>
<text x="129.5" y="233.7">CPU_CKSTP_IN#</text>
<text x="166.6" y="229.4">CPU_TRST#</text>
<text x="181" y="229.3">[16]</text>
<text x="96.7" y="239.5">CKSTP_OUT0_B</text>
<text x="99.1" y="234.4">CKSTP_IN0_B</text>
<text x="99.1" y="237">CKSTP_IN1_B</text>
<text x="115.6" y="236.2">AB29</text>
<text x="115.6" y="238.8">V25</text>
<text x="129.5" y="238.8">CPU_CKSTP_OUT#</text>
<text x="157.3" y="235.3">R395</text>
<text x="170.7" y="235.3">10K</text>
<text x="190.3" y="237.8">R393</text>
<text x="201.2" y="237.8">R42</text>
<text x="210.7" y="237.8">R394</text>
<text x="96.7" y="242.1">CKSTP_OUT1_B</text>
<text x="115.6" y="241.3">Y27</text>
<text x="191" y="240.4">10K</text>
<text x="201.2" y="240.4">10K</text>
<text x="211.3" y="240.4">10K</text>
<text x="96.3" y="249.7">HRESET_REQ_B</text>
<text x="102" y="247.1">HRESET_B</text>
<text x="115.6" y="246.4">W25</text>
<text x="115.6" y="248.9">U24</text>
<text x="115.6" y="251.5">W24</text>
<text x="223.5" y="247.2">CPU_HRESET#</text>
<text x="223.5" y="249.7">CPU_HRESET_REQ# [16]</text>
<text x="246.4" y="247">[16]</text>
<text x="102" y="252.2">SRESET_B</text>
<text x="104.7" y="257.3">SYSCLK</text>
<text x="115.6" y="256.5">W29</text>
<text x="129.5" y="256.5">CLK_SYS</text>
<text x="223.5" y="252.3">CPU_SRESET#</text>
<text x="246.3" y="252">[16]</text>
<text x="104.2" y="259.8">DDRCLK</text>
<text x="108.8" y="262.4">RTC</text>
<text x="115.6" y="261.6">K24</text>
<text x="115.6" y="259.1">AC9</text>
<text x="129.5" y="261.6">CLK_RTC</text>
<text x="129.5" y="259.1">CLK_DDR</text>
<text x="103.4" y="267.5">CLK_OUT</text>
<text x="115.6" y="266.7">T24</text>
<text x="115.6" y="269.2">U25</text>
<text x="208.3" y="266.7">CLK_OUT</text>
<text x="208.3" y="269.2">ASLEEP</text>
<text x="229.2" y="266.7">TP8</text>
<text x="229.2" y="269.2">TP9</text>
<text x="94.7" y="275.1">CFG_DRAM_TYPE</text>
<text x="102.1" y="272.5">READY_P1</text>
<text x="104.6" y="270">ASLEEP</text>
<text x="115.6" y="271.8">W26</text>
<text x="115.6" y="274.3">AF27</text>
<text x="161.3" y="272.3">READY_P1</text>
<text x="161.3" y="274.9">CFG_DRAM_TYPE [14]</text>
<text x="180.2" y="272.4">[15]</text>
<text x="95.9" y="277.6">CFG_IO_PORTS3</text>
<text x="115.6" y="276.9">AE29</text>
<text x="161.3" y="277.4">IO_PORT3</text>
<text x="180.2" y="277.5">[14]</text>
<text x="353.2" y="281.9">3.3V</text>
<text x="208.3" y="284.5">READY_P1</text>
<text x="228.5" y="284.5">TP10</text>
<text x="373.3" y="287">FB13</text>
<text x="48.3" y="288.3">P1021</text>
<text x="371.3" y="291.3">1</text>
<text x="382" y="291.3">2</text>
<text x="369.3" y="296.3">600E@100MHz</text>
<text x="395" y="300">C330</text>
<text x="410.2" y="300">C331</text>
<text x="395" y="302.3">0.1uF</text>
<text x="410.2" y="302.3">0.01uF</text>
<text x="302.4" y="312.4">3.3V</text>
<text x="408.9" y="313.7">GND</text>
<text x="421.6" y="312.4">R111</text>
<text x="421.6" y="315">4.7K</text>
<text x="311.1" y="322.6">FB12</text>
<text x="348" y="322.6">U8</text>
<text x="369.3" y="322.4">[9,16]</text>
<text x="378.1" y="322.6">SD_1588_CLK_EN</text>
<text x="450.7" y="321.6">U2</text>
<text x="137.3" y="325.1">3.3V</text>
<text x="210.9" y="325.1">3.3V</text>
<text x="307.8" y="329.4">1</text>
<text x="318.5" y="329.4">2</text>
<text x="411.3" y="325.1">R353</text>
<text x="417.8" y="325.1">0E</text>
<text x="422.1" y="325.1">DNI</text>
<text x="441.7" y="324.6">1</text>
<text x="441.7" y="327.2">8</text>
<text x="441.7" y="329.7">5</text>
<text x="445.8" y="325.9">VDD</text>
<text x="445.8" y="328.5">OE</text>
<text x="455.4" y="325.9">Q0</text>
<text x="455.4" y="328.5">Q1</text>
<text x="461.3" y="324.6">2</text>
<text x="461.3" y="327.2">3</text>
<text x="461.3" y="329.7">6</text>
<text x="472.3" y="325.1">R347</text>
<text x="472.3" y="327.7">R348</text>
<text x="483.2" y="325.1">33E 1%</text>
<text x="483.2" y="327.7">33E 1%</text>
<text x="501.6" y="325.7">CLK_TSEC_1588</text>
<text x="501.6" y="328.2">CLK_PTP</text>
<text x="521.7" y="325.7">[8]</text>
<text x="521.8" y="328.4">[5]</text>
<text x="305.8" y="334.4">600E@100MHz</text>
<text x="340.4" y="335.3">1</text>
<text x="340.4" y="330.2">4</text>
<text x="344.2" y="331">VDD</text>
<text x="352.7" y="331">OUT</text>
<text x="359.4" y="335.3">2</text>
<text x="359.4" y="330.2">3</text>
<text x="370.7" y="330.2">R346</text>
<text x="381.6" y="330.2">33E 1%</text>
<text x="441.7" y="332.2">4</text>
<text x="445.8" y="333.5">GND</text>
<text x="445.8" y="331">ICLK</text>
<text x="455.4" y="333.5">Q3</text>
<text x="455.4" y="331">Q2</text>
<text x="461.3" y="332.2">7</text>
<text x="466.9" y="330.2">NC</text>
<text x="466.9" y="332.7">NC</text>
<text x="328.9" y="338.1">C329</text>
<text x="328.9" y="340.4">0.01uF</text>
<text x="344.2" y="336">SBY</text>
<text x="352.3" y="336">GND</text>
<text x="448.6" y="337.9">ICS553</text>
<text x="344.9" y="343.2">OSC-50MHz</text>
<text x="368.3" y="346.7">GND</text>
<text x="439.4" y="344.2">GND</text>
<text x="117" y="350" transform="rotate(-90 117 350)">R20</text>
<text x="123.1" y="350" transform="rotate(-90 123.1 350)">10K</text>
<text x="127.2" y="350" transform="rotate(-90 127.2 350)">R17</text>
<text x="133.2" y="350" transform="rotate(-90 133.2 350)">10K</text>
<text x="137.4" y="350" transform="rotate(-90 137.4 350)">R18</text>
<text x="143.4" y="350" transform="rotate(-90 143.4 350)">10K</text>
<text x="147.5" y="350" transform="rotate(-90 147.5 350)">R19</text>
<text x="153.6" y="350" transform="rotate(-90 153.6 350)">10K</text>
<text x="167.8" y="350" transform="rotate(-90 167.8 350)">R16</text>
<text x="173.9" y="350" transform="rotate(-90 173.9 350)">10K</text>
<text x="176.9" y="350" transform="rotate(-90 176.9 350)">DNI</text>
<text x="211" y="350" transform="rotate(-90 211 350)">R23</text>
<text x="217.1" y="350" transform="rotate(-90 217.1 350)">10K</text>
<text x="221" y="350" transform="rotate(-90 221 350)">R24</text>
<text x="227.7" y="350" transform="rotate(-90 227.7 350)">10E</text>
<text x="231.3" y="350" transform="rotate(-90 231.3 350)">R25</text>
<text x="237.4" y="350" transform="rotate(-90 237.4 350)">10K</text>
<text x="327.7" y="349.2">GND</text>
<text x="180.3" y="354.8">J2</text>
<text x="96.5" y="363">CPU_TDI</text>
<text x="96.5" y="360.4">CPU_TDO</text>
<text x="177.9" y="360.7">1</text>
<text x="177.9" y="363.2">3</text>
<text x="177.9" y="365.8">5</text>
<text x="189.2" y="360.7">2</text>
<text x="189.2" y="363.2">4</text>
<text x="189.2" y="365.8">6</text>
<text x="248.9" y="363.2">COP_TRST#</text>
<text x="96.5" y="368">CPU_TCK</text>
<text x="96.5" y="370.6">CPU_TMS</text>
<text x="177.9" y="368.3">7</text>
<text x="177.9" y="370.8">9</text>
<text x="189.2" y="368.3">8</text>
<text x="189.2" y="370.8">10</text>
<text x="243.8" y="368.3">CPU_CKSTP_IN#</text>
<text x="61.4" y="373.1">[16]</text>
<text x="61.4" y="375.8">[16]</text>
<text x="69" y="375.9">COP_HRESET#</text>
<text x="69.3" y="373.4">COP_SRESET#</text>
<text x="176.7" y="373.4">11</text>
<text x="176.7" y="375.9">13</text>
<text x="189.2" y="373.4">12</text>
<text x="189.2" y="375.9">14</text>
<text x="96.5" y="378.2">CPU_CKSTP_OUT#</text>
<text x="176.7" y="378.5">15</text>
<text x="180.3" y="383.5">5103309-3</text>
<text x="189.2" y="378.5">16</text>
<text x="332.3" y="382.8">DRAWN</text>
<text x="203.2" y="384.8">GND</text>
<text x="218.6" y="385.6" transform="rotate(-90 218.6 385.6)">R27</text>
<text x="224.7" y="384.8" transform="rotate(-90 224.7 384.8)">0E</text>
<text x="228.8" y="385.6" transform="rotate(-90 228.8 385.6)">R26</text>
<text x="234.8" y="384.8" transform="rotate(-90 234.8 384.8)">0E</text>
<text x="237.8" y="385.6" transform="rotate(-90 237.8 385.6)">DNI</text>
<text x="342.9" y="386.1">AKHILESH JAISWAL</text>
<text x="373.4" y="386.1">14-SEP-2011</text>
<text x="332" y="392.9">CHECKED</text>
<text x="233.7" y="397.5">GND</text>
<text x="332.3" y="405.4">ENGINEER</text>
<text x="397.1" y="405.1">SIZE</text>
<text x="407.2" y="405.1">DWG. NO.</text>
<text x="426.7" y="406.4">18-600400-001</text>
<text x="483.9" y="405.4">SHEET</text>
<text x="497.8" y="406.4">6</text>
<text x="524.1" y="405.1">PROD</text>
<text x="524.6" y="407.7">REV.</text>
<text x="407.2" y="411.5">FILE</text>
<text x="483.7" y="411.7">SCALE</text>
<text x="525.8" y="411.5">2.0</text>
<text x="419.1" y="414">APP CARD SCHEMATIC</text>
</g>
</svg>
